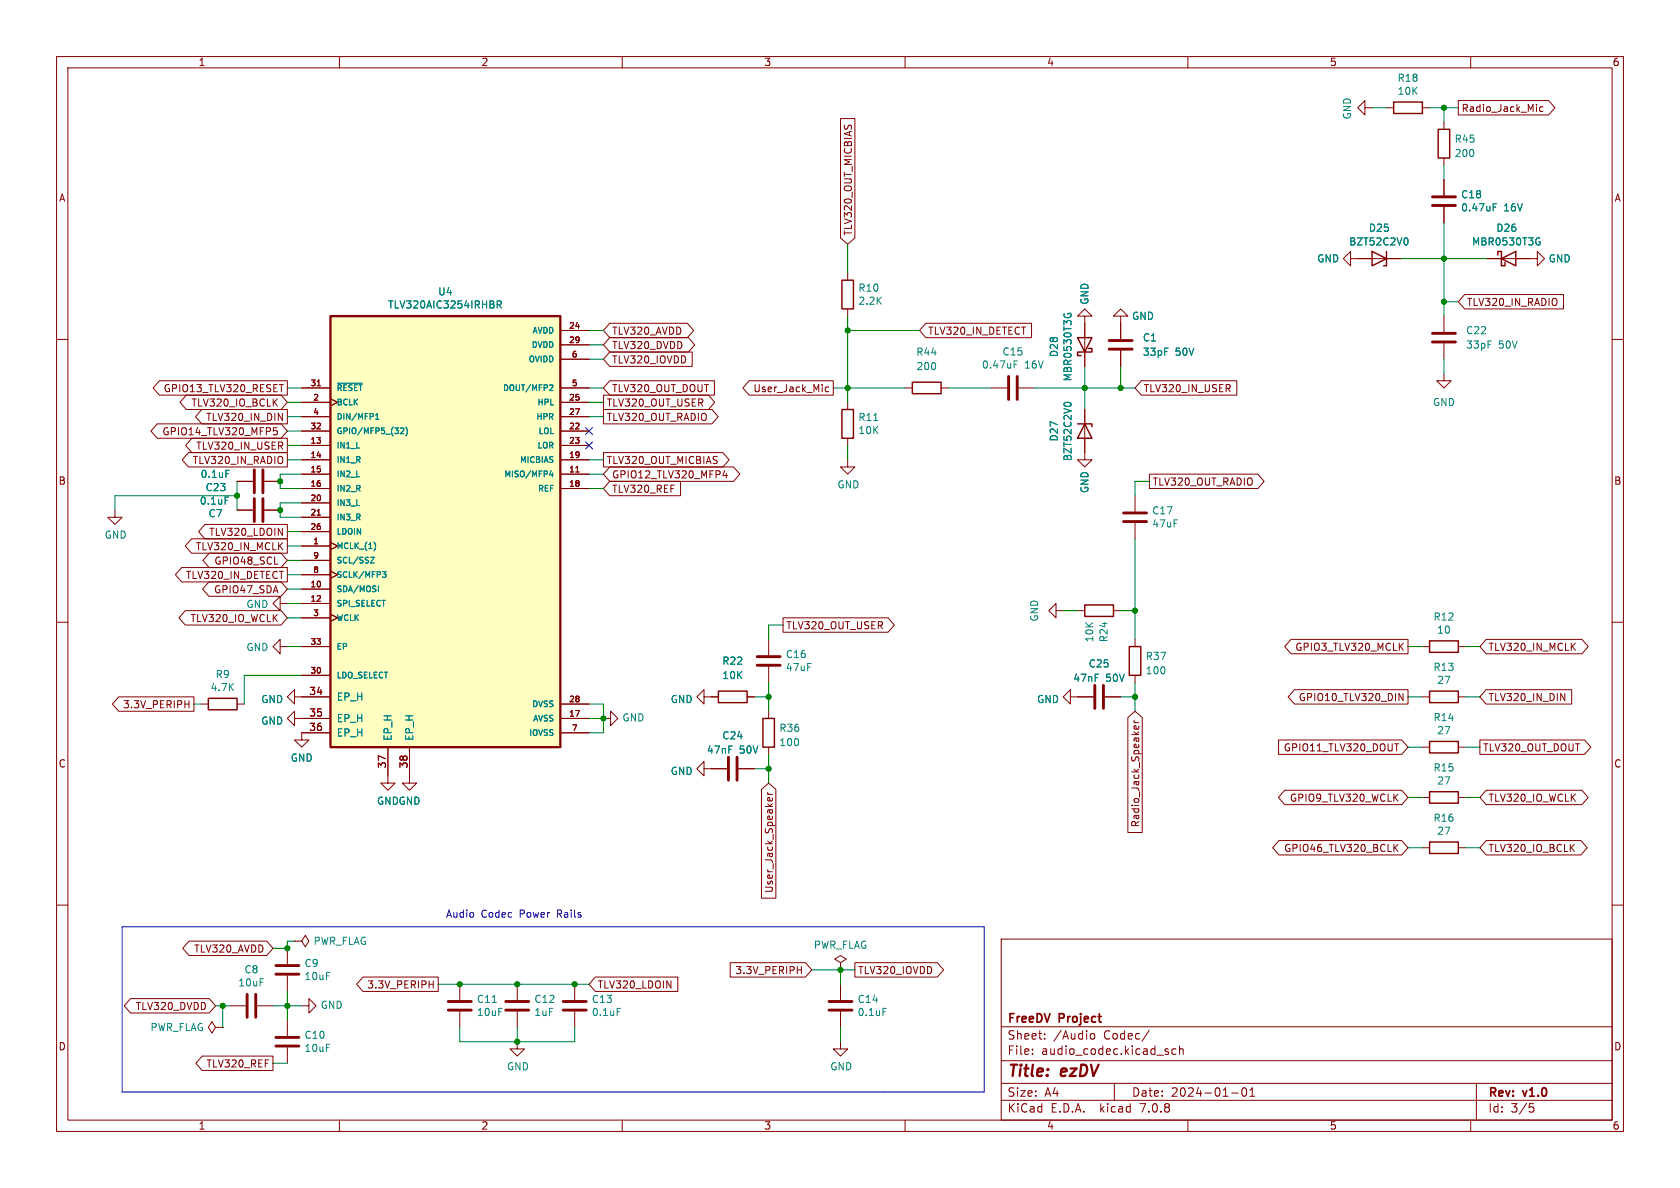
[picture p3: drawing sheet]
<svg xmlns="http://www.w3.org/2000/svg" width="297mm" height="210mm" viewBox="0 0 297 210" stroke-linecap="round" stroke-linejoin="round" font-family="sans-serif">
<g fill="none" stroke="#840000" stroke-width=".18">
<path d="M10 10h277v190h-277zM12 12h273v186h-273zM60 10v2M110 10v2M160 10v2M210 10v2M241.3 19.1v-1.3l-1.3 1.3 1.3 1.2v-1.2h1.3M245.1 19.1h1.3M251.5 19.1h1.2M257.8 17.8h16l1.1 1.3-1.1 1.2h-16zM260 10v2M272.8 18.9h-.4l-.2 .2 .1 .6h.5"/>
<path d="M148.6 21h2.5v21.1l-1.2 1.1-1.3-1.1zM255.3 21.6v1.3M255.3 27.9v1.3M255.3 31.8v2.7M255.3 36.6v2.8M10 60h2M99.1 58.4h5M107.8 59.7h13.9l1.1 1.3-1.1 1.2h-13.9l-1.1-1.2zM107.8 57.1h13.7l1.1 1.3-1.1 1.3h-13.7l-1.1-1.3zM149.9 48.3v1.2M149.9 54.6v1.3M163.7 57.1h18.7v2.6h-18.7l-1.1-1.3z"/>
<path d="M191.8 55.9h1.2l-1.2-1.3-1.3 1.3h1.3v8.9M198.1 55.9h1.3l-1.3-1.3-1.3 1.3h1.3v4M238.8 45.7v-1.2l-1.3 1.2 1.3 1.3v-1.3h8.8M255.3 55.9v2.8M258.9 52.1h17.5v2.5h-17.5l-1.1-1.3zM262.9 45.7h8.9v-1.2l1.2 1.2-1.2 1.3v-1.3M285 60h2M27.8 74.9h21.9l1.1 1.3-1.1 1.3h-21.9l-1.1-1.3zM28.2 67.3h22.6v2.6h-22.6l-1.1-1.3zM32.9 69.8h16.8l1.1 1.3-1.1 1.3h-16.8l-1.1-1.3zM33.9 77.5h16.9v2.5h-16.9l-1.1-1.3zM35.7 72.4h15.1v2.5h-15.1l-1.1-1.2z"/>
<path d="M48.4 75.6h.6M48.4 76.1h.4l.2 .2-.1 .5h-.5M48.5 71.1l.5 .7M49 70.5l-.7 .7M49.2 73.1l.7 1.2v-1.2M49.4 68h.7M49.6 78.8l.4 .6M49.9 78.3v.4M53.3 78.7h5.1M53.3 71.1h5.1M53.3 76.2h5.1M53.3 73.7h5.1"/>
<path d="M53.3 68.6h5.1M56.1 68.2h.6M58.4 70.5l1.3 .6-1.3 .7M99.1 78.7h5M99.1 71.1h5M99.1 76.2h5M99.1 73.7h5M99.1 61h5M99.1 68.6h5M99.1 63.5h5M106.7 69.8h18.5l1.2 1.3-1.2 1.3h-18.5zM106.7 72.4h19.2l1.1 1.3-1.1 1.2h-19.2z"/>
<path d="M107.8 67.3h18.5v2.6h-18.5l-1.1-1.3zM107.8 62.2h14.6v2.6h-14.6l-1.1-1.3zM132.4 67.3h14.9v2.6h-14.9l-1.1-1.3zM146.5 68.5l-.4-.1-.2 .2 .1 .6h.5M149.9 71.1v1.3M149.9 77.5v1.2M160 68.6h1.3M166.4 68.6h1.2M175.3 68.6h2.8M180.1 68.6h2.8M191.8 72.4v8.9h1.2l-1.2 1.3-1.3-1.3h1.3M198.1 62v2.8"/>
<path d="M201.8 67.3h16.8v2.6h-16.8l-1.1-1.3zM217.1 68.6l.4 .7M217.4 68.1v.4M255.3 66v1.3h1.2l-1.2 1.3-1.3-1.3h1.3M255.3 60.7v2.8M20.3 90.2v1.2h1.3l-1.3 1.3-1.3-1.3h1.3M33.3 80h17.5v2.6h-17.5l-1.1-1.3zM33.9 95.2h16.9v2.6h-16.9l-1.1-1.3zM36.2 92.7h14.6v2.6h-14.6l-1.1-1.3zM37 97.8h12.7l1.1 1.3-1.1 1.2h-12.7l-1.1-1.2zM41.9 85.1h2.8M41.9 90.2h2.8"/>
<path d="M46.7 85.1h2.8M46.7 90.2h2.8M49.4 96.5l.6 .7M50 95.9l-.7 .7M53.3 96.5h5.1M53.3 83.8h5.1M53.3 81.3h5.1M53.3 86.4h5.1M53.3 88.9h5.1M53.3 91.4h5.1M53.3 94h5.1M53.3 99.1h5.1"/>
<path d="M56.1 91.1h.6M58.4 95.9l1.3 .6-1.3 .7M99.1 83.8h5M99.1 81.3h5M99.1 86.4h5M101.8 83.4h.6M106.7 80h21.1l1.1 1.3-1.1 1.3h-21.1zM107.8 85.1h12.5v2.5h-12.5l-1.1-1.2zM107.8 82.5h21.9l1.1 1.3-1.1 1.3h-21.9l-1.1-1.3zM128.1 83.2l-.3 .9h.8M128.4 83.6v.9M149.9 81.3v1.3h1.2l-1.2 1.2-1.3-1.2h1.3"/>
<path d="M200.7 87.6v2.8M200.7 92.5v2.8M203.2 83.8h19.2l1.1 1.3-1.1 1.3h-19.2zM10 110h2M32.1 100.3h18.7v2.6h-18.7l-1.1-1.3zM32.8 107.9h16.9l1.1 1.3-1.1 1.3h-16.9l-1.2-1.3zM36.9 102.9h12.8l1.1 1.2-1.1 1.3h-12.8l-1.1-1.3zM49.5 106.7v-1.3l-1.2 1.3 1.2 1.3v-1.3h1.3M49.5 114.3v-1.3l-1.2 1.3 1.2 1.3v-1.3h1.3M53.3 114.3h5.1M53.3 104.1h5.1M53.3 106.7h5.1"/>
<path d="M53.3 109.2h5.1M53.3 119.4h5.1M53.3 101.6h5.1M58.4 108.6l1.3 .6-1.3 .7M58.4 101l1.3 .6-1.3 .6M135.9 113v2.8M135.9 117.9v2.8M138.4 109.2h18.6l1.1 1.3-1.1 1.3h-18.6zM186.7 108v-1.3l-1.3 1.3 1.3 1.2v-1.2h1.3M190.5 108h1.3M196.8 108h1.3M200.7 113v1.3"/>
<path d="M200.7 119.4v1.3M228.2 113h20.7v2.6h-20.7l-1.1-1.3zM247.6 114.2l.5 .8M248.1 113.7l-.7 .7M251.5 114.3h1.2M257.8 114.3h1.3M262.7 113h17l1.1 1.3-1.1 1.3h-17l-1.1-1.3zM278 114.2l.5 .8M278.5 113.7l-.7 .7M285 110h2M21 123.2h13.3v2.5h-13.3l-1.1-1.2zM32.7 124.5h.7"/>
<path d="M33.4 123.9v1.2M35.6 124.5h1.2M41.9 124.5h1.3M52.1 123.2v-1.3l-1.3 1.3 1.3 1.3v-1.3h6.3M52.1 127v-1.3l-1.3 1.3 1.3 1.3v-1.3h6.3M58.4 129.5h-5.1v1.3h1.3l-1.3 1.3-1.2-1.3h1.2M68.6 132.1v6.3h1.2l-1.2 1.3-1.3-1.3h1.3M72.4 132.1v6.3h1.3l-1.3 1.3-1.3-1.3h1.3M99.1 124.5h5M99.1 127h5M99.1 129.5h5M106.7 127h1.2v-1.3l1.3 1.3-1.3 1.3v-1.3"/>
<path d="M124.5 135.9v-1.3l-1.3 1.3 1.3 1.3v-1.3h4M124.5 123.2v-1.3l-1.3 1.3 1.3 1.3v-1.3h2.5M130.6 135.9h2.7M132.1 123.2h1.2M134.6 139.5l1.3-1.1 1.3 1.1v19.3h-2.6zM135.9 125.7v1.3M135.9 132.1v1.3M189.2 123.2v-1.3l-1.2 1.3 1.2 1.3v-1.3h4.1M195.3 123.2h2.8M199.4 126.8l1.3-1.1 1.2 1.1v20.4h-2.5zM200.5 127.4l.2 .3M200.5 127.7h.8"/>
<path d="M201.3 128.3v.4l-.2 .2-.6-.1v-.5h.3l.1 .6M226 130.8h21.8l1.1 1.3-1.1 1.3h-21.8zM227.1 139.7h20.7l1.1 1.3-1.1 1.2h-20.7l-1.1-1.2zM228.8 121.9h20.1v2.6h-20.1l-1.1-1.3zM246.5 131.5h.8M247.3 122.6l.7 1.3v-1.3M251.5 123.2h1.2M251.5 132.1h1.2M257.8 123.2h1.3M257.8 132.1h1.3M261.6 130.8h18.5l1.1 1.3-1.1 1.3h-18.5zM262.7 121.9h15.2v2.6h-15.2l-1.1-1.3z"/>
<path d="M262.7 139.7h17l1.1 1.3-1.1 1.2h-17l-1.1-1.2zM275.9 122.6l.7 1.3v-1.3M10 160h2M135.7 140.1l.3 .3M135.7 140.4h.9M135.8 141.5l-.1-.3 .3-.2 .1 .6M136.5 141v.5M226.1 148.6h21.7l1.1 1.3-1.1 1.2h-21.7l-1.1-1.2zM246.6 149.8l.5 .7M247.1 149.3l-.7 .7M251.5 141h1.2M251.5 149.9h1.2"/>
<path d="M257.8 141h1.3M257.8 149.9h1.3M262.7 148.6h16.8l1.1 1.3-1.1 1.2h-16.8l-1.1-1.2zM277.8 149.8l.5 .7M278.3 149.3l-.7 .7M285 160h2M23.1 176.5h13.9l1.1 1.3-1.1 1.3h-13.9l-1.1-1.3zM33.4 166.4h13.7l1.2 1.2-1.2 1.3h-13.7l-1.1-1.3zM40.6 177.8h2.8M45.5 177.8h2.8M50.8 167.6v2.8M50.8 172.5v2.8"/>
<path d="M52.1 166.4h1.2l.7-1 .6 1-.6 1-.7-1M52.1 166.4h.1M53.3 177.8h1.3v-1.3l1.3 1.3-1.3 1.3v-1.3M64.2 172.7h13.3v2.6h-13.3l-1.1-1.3zM75.9 174h.7M76.6 173.4v1.3M81.3 174v2.8M81.3 178.8v2.8M91.4 174v2.8M91.4 178.8v2.8M101.6 174v2.8M101.6 178.8v2.8"/>
<path d="M105.3 172.7h14.5v2.6h-14.5l-1.2-1.3zM129.1 170.2h13.3l1.1 1.3-1.1 1.2h-13.3zM141 171.5h.7M141.7 170.9v1.2M148.6 170.2l1-.7-1-.6-1 .6 1 .7v1.3M148.6 171.5h.1M148.6 174v2.8M148.6 178.8v2.8M151.1 170.2h14.6l1.1 1.3-1.1 1.2h-14.6zM177 166h108v32h-108zM35.7 186.7h12.6v2.5h-12.6l-1.1-1.2zM38.1 181.6l-.6-1-.7 1 .7 1 .6-1h1.3"/>
<path d="M39.4 181.6h.1M50.8 180.3v2.8M50.8 185.2v2.8M60 198v2M91.4 184.2v1.2h1.3l-1.3 1.3-1.2-1.3h1.2M110 198v2M148.6 184.2v1.2h1.3l-1.3 1.3-1.3-1.3h1.3M160 198v2M177 194.5h108M177 191.5h108M177 187.5h108M177 181.5h108"/>
<path d="M182.5 186.3v.1M182.5 185.5v.1M184.7 183.6v.1M184.7 182.8v.1M192.7 183l.3-.3 .4 .1 .1 .2v.4l-.1 .2-.4 .1-.3-.3M197 191.5v3M203.2 182.1l-1.3 2M206.4 185.9l.2 .2-.2 .3M206.4 185.4l.1 .1M207.9 185.5l-.4-.1-.3 .3v.4l.1 .2h.6M208.5 185.5l.2-.1 .4 .1 .1 .9M208.5 184.9v1.5"/>
<path d="M210 198v2M217.7 193.2h1.2M219.7 192.4l.2-.1a.81 .81 0 0 1 .6 .6 .81 .81 0 0 1-.3 .8l-.2 .1a.81 .81 0 0 1-.3-1.4zM221 193.8h.8M221 192.7l.4-.4v1.5M260 198v2M261 191.5v6.5M270.4 195.1h.7M270.5 195.7h.4l.3 .3-.2 .5-.5 .1"/>
</g>
<g fill="none" stroke="#840000" stroke-width=".25">
<path d="M246.4 18h5.1v2.1h-5.1zM254.3 22.9h2v5h-2zM148.8 49.5h2.1v5.1h-2.1zM190.5 59.7h2.5l-1.2 2.5zM242.6 44.5l2.5 1.2-2.5 1.3zM245.1 44.5v2.5h-.5M264.8 45.1v-.6h.6v2.5h.7v-.6M265.4 45.7l2.6-1.2v2.5zM148.8 72.4h2.1v5.1h-2.1zM161.3 67.6h5.1v2h-5.1zM190.5 74.9h2.5v.5M191.8 74.9l1.2 2.6h-2.5z"/>
<path d="M192.4 61.6h.6v.6h-2.5v.7h.6M191.8 106.9h5v2.1h-5zM199.6 114.3h2.1v5.1h-2.1zM252.7 113.3h5.1v2h-5.1zM36.8 123.4h5.1v2.1h-5.1zM127 122.2h5.1v2h-5.1zM134.9 127h2v5.1h-2zM252.7 122.2h5.1v2h-5.1zM252.7 140h5.1v2h-5.1zM252.7 131.1h5.1v2h-5.1zM252.7 148.8h5.1v2.1h-5.1z"/>
</g>
<g fill="none" stroke="#008484" stroke-width=".18">
<path d="M264 36.6h.4M264 36h.6M87.9 53.8h.6l.1-.2v-.3l-.7-.1v1.3M88.2 53.8l.4 .7M188.1 55.4v.3M188.8 55.6v-.2h.4l.2 .3M248.6 42a.79 .79 0 0 1 0 1.3M271.9 42l.3 .1M272 42.8h.3v.4l-.4 .1M59.6 67.7h4.4M66.4 74.1h.6M66.4 73.4l.3-.3v1"/>
<path d="M70.8 75.7l.4-.1 .2 .3-.6 .8h.6M71.7 75.5a1.16 1.16 0 0 1 0 1.5M97.3 68l.4 .1 .1 .2-.7 .7h.7M154.5 74.3h.7M179.3 64.4h.4M179.3 63.8h.6M188.1 71.4a.79 .79 0 0 1 1.3 0M39.8 87.9h.6M39.9 83.1h.6M65.5 98.5h.7l-.7 1h.7M66.3 96l.1 .5-.1 .7M97.4 83.2l-.2 .7h.6"/>
<path d="M97.7 83.6v.7M66.9 103.6v1M67.6 101h.6l-.3 .4 .3 .1v.5h-.5M87 177.2h.8M109.1 178.3h.6M156.1 178.3h.6"/>
</g>
<g fill="none" stroke="#840000" stroke-width=".51">
<path d="M253.2 36.3h4.1M253.2 34.8h4.1M253.2 58.9h4.1M178.3 66.5v4.1M179.8 66.5v4.1M196.1 61.7h4.1M196.1 60.2h4.1M253.2 60.5h4.1M45 83.1v4M45 88.1v4.1M46.5 83.1v4M46.5 88.1v4.1"/>
<path d="M198.6 92.2h4.1M198.6 90.7h4.1M133.9 117.6h4M133.9 116.1h4M128.8 133.9v4M130.3 133.9v4M193.5 121.2v4M195.1 121.2v4M43.7 175.8v4M45.2 175.8v4M48.8 172.2h4M48.8 170.7h4"/>
<path d="M79.2 178.6h4.1M79.2 177h4.1M89.4 178.6h4.1M89.4 177h4.1M99.6 178.6h4M99.6 177h4M146.6 178.6h4M146.6 177h4M48.8 184.9h4M48.8 183.4h4"/>
</g>
<path d="M58.4 55.9h40.7v76.2h-40.7z" fill="#ffffc2" stroke="#ffffc2" stroke-width=".18"/>
<path d="M58.4 55.9h40.7v76.2h-40.7z" fill="none" stroke="#840000" stroke-width=".41"/>
<path d="M21.6 163.8h152.4v29.2h-152.4z" fill="none" stroke="#0000c2" stroke-width=".18"/>
<g fill="none" stroke="#008400" stroke-width=".18">
<path d="M242.6 19.1h2.5M252.7 19.1h5.1M255.3 19.1v2.5M255.3 29.2v2.6M255.3 39.4v16.5M104.1 58.4h2.6M149.9 43.2v5.1M149.9 55.9v15.2M149.9 58.4h12.7M247.6 45.7h15.3M255.3 53.3h2.5M50.8 73.7h2.5"/>
<path d="M50.8 78.7h2.5M50.8 68.6h2.5M50.8 76.2h2.5M50.8 71.1h2.5M104.1 73.7h2.6M104.1 68.6h2.6M104.1 71.1h2.6M104.1 61h2.6M104.1 63.5h2.6M147.3 68.6h12.7M149.9 78.7v2.6M167.6 68.6h7.7"/>
<path d="M182.9 68.6h17.8M191.8 64.8v7.6M198.1 64.8v3.8M255.3 63.5v2.5M41.9 87.6h-21.6v2.6M41.9 85.1v5.1M50.8 81.3h2.5M50.8 99.1h2.5M50.8 94h2.5M50.8 96.5h2.5M53.3 83.8h-3.8v2.6h3.8M53.3 88.9h-3.8v2.5h3.8"/>
<path d="M104.1 81.3h2.6M104.1 83.8h2.6M104.1 86.4h2.6M200.7 95.3v17.7M203.2 85.1h-2.5v2.5M50.8 114.3h2.5M50.8 106.7h2.5M50.8 101.6h2.5M50.8 109.2h2.5M50.8 104.1h2.5M53.3 119.4h-10.1v5.1M138.4 110.5h-2.5v2.5"/>
<path d="M188 108h2.5M198.1 108h2.6M248.9 114.3h2.6M259.1 114.3h2.5M34.3 124.5h1.3M104.1 124.5h2.6v5h-2.6M104.1 127h2.6M133.3 123.2h2.6M133.3 135.9h2.6M135.9 120.7v5M135.9 133.4v5M198.1 123.2h2.6"/>
<path d="M200.7 120.7v5M248.9 123.2h2.6M248.9 132.1h2.6M259.1 123.2h2.5M259.1 132.1h2.5M248.9 149.9h2.6M248.9 141h2.6M259.1 149.9h2.5M259.1 141h2.5M38.1 177.8h2.5M39.4 177.8v3.8M48.3 177.8h5"/>
<path d="M50.8 175.3v5M52.1 166.4h-1.3v1.2h-2.5M77.5 174h26.6M143.5 171.5h7.6M148.6 171.5v2.5M48.3 188h2.5M81.3 181.6v2.6h20.3v-2.6M91.4 181.6v2.6M148.6 181.6v2.6"/>
</g>
<path d="M103.5 78.1l1.2 1.2M103.5 75.6l1.2 1.2M104.7 78.1l-1.2 1.2M104.7 75.6l-1.2 1.2" fill="none" stroke="#000084" stroke-width=".18"/>
<g fill="#008400" stroke="#008400" stroke-width=".18">
<circle cx="148.6" cy="171.5" r=".46"/>
<circle cx="91.4" cy="184.2" r=".46"/>
<circle cx="135.9" cy="135.9" r=".46"/>
<circle cx="135.9" cy="123.2" r=".46"/>
<circle cx="106.7" cy="127" r=".46"/>
<circle cx="101.6" cy="174" r=".46"/>
<circle cx="149.9" cy="58.4" r=".46"/>
<circle cx="255.3" cy="53.3" r=".46"/>
<circle cx="149.9" cy="68.6" r=".46"/>
<circle cx="191.8" cy="68.6" r=".46"/>
<circle cx="255.3" cy="19.1" r=".46"/>
<circle cx="255.3" cy="45.7" r=".46"/>
<circle cx="49.5" cy="90.2" r=".46"/>
<circle cx="49.5" cy="85.1" r=".46"/>
<circle cx="50.8" cy="177.8" r=".46"/>
<circle cx="39.4" cy="177.8" r=".46"/>
<circle cx="91.4" cy="174" r=".46"/>
<circle cx="81.3" cy="174" r=".46"/>
<circle cx="50.8" cy="167.6" r=".46"/>
<circle cx="41.9" cy="87.6" r=".46"/>
<circle cx="200.7" cy="123.2" r=".46"/>
<circle cx="200.7" cy="108" r=".46"/>
<circle cx="198.1" cy="68.6" r=".46"/>
</g>
<g font-size="2.8" fill="#840000">
<text x="178" y="190.9">Title:</text>
<text x="187.7" y="190.9">ezDV</text>
</g>
<g font-size="2.1" fill="#840000">
<text x="178" y="184">Sheet:</text>
<text x="178" y="181.2">FreeDV</text>
<text x="186.2" y="184">/Audio</text>
<text x="187.3" y="181.2">Project</text>
<text x="195.2" y="184">Codec/</text>
<text x="178" y="186.7">File:</text>
<text x="184.1" y="186.7">audio_codec.kicad_sch</text>
<text x="178" y="196.9">KiCad</text>
<text x="178" y="194.1">Size:</text>
<text x="184.7" y="194.1">A4</text>
<text x="185.7" y="196.9">E.D.A.</text>
<text x="194.6" y="196.9">kicad</text>
<text x="200" y="194.1">Date:</text>
<text x="201.8" y="196.9">7.0.8</text>
<text x="207" y="194.1">2024-01-01</text>
<text x="263" y="194.3">Rev:</text>
<text x="263" y="196.9">Id:</text>
<text x="267.1" y="196.9">3/5</text>
<text x="269.4" y="194.3">v1.0</text>
</g>
<g font-size="1.8" fill="#840000">
<text x="35" y="11.9">1</text>
<text x="85" y="11.9">2</text>
<text x="135" y="11.9">3</text>
<text x="185" y="11.9">4</text>
<text x="235" y="11.9">5</text>
<text x="285" y="11.9">6</text>
<text x="258.3" y="20">Radio_Jack_Mic</text>
<text x="10.3" y="35.9">A</text>
<text x="285.3" y="35.9">A</text>
<text x="150.8" y="41.8" transform="rotate(-90 150.8 41.8)">TLV320_OUT_MICBIAS</text>
<text x="108.1" y="59.4">TLV320_AVDD</text>
<text x="164" y="59.4">TLV320_IN_DETECT</text>
<text x="259.2" y="54.3">TLV320_IN_RADIO</text>
<text x="108.1" y="61.9">TLV320_DVDD</text>
<text x="108.1" y="64.5">TLV320_IOVDD</text>
<text x="28.8" y="69.5">GPIO13_TLV320_RESET</text>
<text x="108.1" y="69.5">TLV320_OUT_DOUT</text>
<text x="133.1" y="69.5">User_Jack_Mic</text>
<text x="202.1" y="69.5">TLV320_IN_USER</text>
<text x="28.6" y="77.2">GPIO14_TLV320_MFP5</text>
<text x="33.7" y="72.1">TLV320_IO_BCLK</text>
<text x="36.3" y="74.6">TLV320_IN_DIN</text>
<text x="107.2" y="72.1">TLV320_OUT_USER</text>
<text x="107.2" y="74.6">TLV320_OUT_RADIO</text>
<text x="34" y="82.2">TLV320_IN_RADIO</text>
<text x="34.6" y="79.7">TLV320_IN_USER</text>
<text x="107.2" y="82.2">TLV320_OUT_MICBIAS</text>
<text x="10.3" y="85.9">B</text>
<text x="108.1" y="87.3">TLV320_REF</text>
<text x="108.1" y="84.8">GPIO12_TLV320_MFP4</text>
<text x="203.7" y="86">TLV320_OUT_RADIO</text>
<text x="285.3" y="85.9">B</text>
<text x="36.9" y="94.9">TLV320_LDOIN</text>
<text x="34.5" y="97.5">TLV320_IN_MCLK</text>
<text x="37.8" y="100">GPIO48_SCL</text>
<text x="32.8" y="102.6">TLV320_IN_DETECT</text>
<text x="37.7" y="105.1">GPIO47_SDA</text>
<text x="33.6" y="110.2">TLV320_IO_WCLK</text>
<text x="138.9" y="111.4">TLV320_OUT_USER</text>
<text x="228.9" y="115.3">GPIO3_TLV320_MCLK</text>
<text x="263.1" y="115.3">TLV320_IN_MCLK</text>
<text x="21.6" y="125.4">3.3V_PERIPH</text>
<text x="54.6" y="122.9">34</text>
<text x="229.5" y="124.1">GPIO10_TLV320_DIN</text>
<text x="263.1" y="124.1">TLV320_IN_DIN</text>
<text x="54.6" y="126.7">35</text>
<text x="54.6" y="129.3">36</text>
<text x="10.3" y="135.9">C</text>
<text x="68.3" y="135.9" transform="rotate(-90 68.3 135.9)">37</text>
<text x="72.1" y="135.9" transform="rotate(-90 72.1 135.9)">38</text>
<text x="226.8" y="133">GPIO11_TLV320_DOUT</text>
<text x="262.1" y="133">TLV320_OUT_DOUT</text>
<text x="285.3" y="135.9">C</text>
<text x="227.9" y="141.9">GPIO9_TLV320_WCLK</text>
<text x="263.1" y="141.9">TLV320_IO_WCLK</text>
<text x="201.6" y="146.4" transform="rotate(-90 201.6 146.4)">Radio_Jack_Speaker</text>
<text x="226.9" y="150.8">GPIO46_TLV320_BCLK</text>
<text x="263.1" y="150.8">TLV320_IO_BCLK</text>
<text x="136.8" y="158" transform="rotate(-90 136.8 158)">User_Jack_Speaker</text>
<text x="34.2" y="168.6">TLV320_AVDD</text>
<text x="129.9" y="172.4">3.3V_PERIPH</text>
<text x="151.6" y="172.4">TLV320_IOVDD</text>
<text x="23.9" y="178.8">TLV320_DVDD</text>
<text x="64.8" y="174.9">3.3V_PERIPH</text>
<text x="105.6" y="174.9">TLV320_LDOIN</text>
<text x="10.3" y="185.9">D</text>
<text x="285.3" y="185.9">D</text>
<text x="36.4" y="188.9">TLV320_REF</text>
<text x="35" y="199.9">1</text>
<text x="85" y="199.9">2</text>
<text x="135" y="199.9">3</text>
<text x="185" y="199.9">4</text>
<text x="235" y="199.9">5</text>
<text x="285" y="199.9">6</text>
</g>
<g font-size="1.8" fill="#008484">
<text x="247" y="14.7">R18</text>
<text x="247" y="17">10K</text>
<text x="239" y="21.2" transform="rotate(-90 239 21.2)">GND</text>
<text x="257.1" y="25.4">R45</text>
<text x="257.1" y="28">200</text>
<text x="258.2" y="35.3">C18</text>
<text x="241.9" y="41.2">D25</text>
<text x="258.2" y="37.6">0.47uF</text>
<text x="264.4" y="41.2">D26</text>
<text x="265.8" y="37.6">16V</text>
<text x="232.8" y="46.6">GND</text>
<text x="238.4" y="43.6">BZT52C2V0</text>
<text x="260.1" y="43.6">MBR0530T3G</text>
<text x="273.7" y="46.6">GND</text>
<text x="77.4" y="52.4">U4</text>
<text x="151.6" y="51.8">R10</text>
<text x="192.6" y="54" transform="rotate(-90 192.6 54)">GND</text>
<text x="68.5" y="54.7">TLV320AIC3254IRHBR</text>
<text x="151.6" y="54.1">2.2K</text>
<text x="200" y="56.7">GND</text>
<text x="259.1" y="59.3">C22</text>
<text x="161.9" y="63.1">R44</text>
<text x="161.9" y="65.6">200</text>
<text x="173.5" y="65.4">0.47uF</text>
<text x="177.1" y="63">C15</text>
<text x="181.1" y="65.4">16V</text>
<text x="187.2" y="63.2" transform="rotate(-90 187.2 63.2)">D28</text>
<text x="201.9" y="60.6">C1</text>
<text x="201.9" y="63.1">33pF</text>
<text x="207.8" y="63.1">50V</text>
<text x="259.1" y="61.8">33pF</text>
<text x="264.9" y="61.8">50V</text>
<text x="189.6" y="67.5" transform="rotate(-90 189.6 67.5)">MBR0530T3G</text>
<text x="253.2" y="72">GND</text>
<text x="151.6" y="74.6">R11</text>
<text x="151.6" y="76.9">10K</text>
<text x="187.2" y="78.1" transform="rotate(-90 187.2 78.1)">D27</text>
<text x="189.6" y="81.6" transform="rotate(-90 189.6 81.6)">BZT52C2V0</text>
<text x="35.2" y="89.4">0.1uF</text>
<text x="35.4" y="84.7">0.1uF</text>
<text x="36.2" y="87">C23</text>
<text x="148" y="86.5">GND</text>
<text x="192.6" y="87.3" transform="rotate(-90 192.6 87.3)">GND</text>
<text x="18.4" y="95.4">GND</text>
<text x="36.8" y="91.6">C7</text>
<text x="203.6" y="91.1">C17</text>
<text x="203.6" y="93.4">47uF</text>
<text x="43.5" y="107.7">GND</text>
<text x="183.7" y="110" transform="rotate(-90 183.7 110)">GND</text>
<text x="193.5" y="113.6" transform="rotate(-90 193.5 113.6)">10K</text>
<text x="196" y="113.6" transform="rotate(-90 196 113.6)">R24</text>
<text x="253.3" y="109.9">R12</text>
<text x="254" y="112.2">10</text>
<text x="43.5" y="115.3">GND</text>
<text x="127.6" y="117.7">R22</text>
<text x="138.8" y="116.5">C16</text>
<text x="138.8" y="118.8">47uF</text>
<text x="192.4" y="118.2">C25</text>
<text x="202.4" y="119.4">100</text>
<text x="202.4" y="116.9">R37</text>
<text x="253.3" y="118.8">R13</text>
<text x="37.1" y="122.4">4.7K</text>
<text x="38" y="120.1">R9</text>
<text x="46.1" y="124.5">GND</text>
<text x="59.4" y="124.1">EP_H</text>
<text x="118.5" y="124.5">GND</text>
<text x="127.6" y="120.2">10K</text>
<text x="183.2" y="124.5">GND</text>
<text x="189.6" y="120.7">47nF</text>
<text x="195.5" y="120.7">50V</text>
<text x="254" y="121.1">27</text>
<text x="46.1" y="128.3">GND</text>
<text x="59.4" y="127.9">EP_H</text>
<text x="59.4" y="130.4">EP_H</text>
<text x="69.4" y="131.1" transform="rotate(-90 69.4 131.1)">EP_H</text>
<text x="73.3" y="131.1" transform="rotate(-90 73.3 131.1)">EP_H</text>
<text x="109.9" y="127.7">GND</text>
<text x="127.6" y="130.9">C24</text>
<text x="137.7" y="129.6">R36</text>
<text x="253.3" y="127.7">R14</text>
<text x="254" y="130">27</text>
<text x="51.3" y="134.8">GND</text>
<text x="118.5" y="137.2">GND</text>
<text x="124.9" y="133.4">47nF</text>
<text x="130.7" y="133.4">50V</text>
<text x="137.7" y="132.1">100</text>
<text x="253.3" y="136.6">R15</text>
<text x="66.5" y="142.5">GNDGND</text>
<text x="254" y="138.9">27</text>
<text x="253.3" y="145.5">R16</text>
<text x="254" y="147.8">27</text>
<text x="55.3" y="167.2">PWR_FLAG</text>
<text x="143.8" y="167.9">PWR_FLAG</text>
<text x="43.1" y="172.3">C8</text>
<text x="53.7" y="171.1">C9</text>
<text x="53.7" y="173.5">10uF</text>
<text x="42" y="174.6">10uF</text>
<text x="56.6" y="178.5">GND</text>
<text x="84.2" y="177.5">C11</text>
<text x="84.2" y="179.8">10uF</text>
<text x="94.4" y="179.8">1uF</text>
<text x="94.4" y="177.5">C12</text>
<text x="104.5" y="177.5">C13</text>
<text x="104.5" y="179.8">0.1uF</text>
<text x="151.5" y="177.5">C14</text>
<text x="151.5" y="179.8">0.1uF</text>
<text x="26.5" y="182.5">PWR_FLAG</text>
<text x="53.7" y="183.8">C10</text>
<text x="53.7" y="186.2">10uF</text>
<text x="89.5" y="189.4">GND</text>
<text x="146.7" y="189.4">GND</text>
</g>
<g font-size="1.8" fill="#0000c2">
<text x="78.7" y="162.3">Audio</text>
<text x="85.1" y="162.3">Codec</text>
<text x="92" y="162.3">Power</text>
<text x="98.8" y="162.3">Rails</text>
</g>
<g font-size="1.4" fill="#008484">
<text x="94" y="59.2">AVDD</text>
<text x="93.3" y="64.2">OVIDD</text>
<text x="93.9" y="61.7">DVDD</text>
<text x="59.4" y="71.9">BCLK</text>
<text x="59.4" y="69.3">~{RESET}</text>
<text x="88.8" y="69.3">DOUT/MFP2</text>
<text x="94.9" y="71.9">HPL</text>
<text x="59.4" y="76.9">GPIO/MFP5_(32)</text>
<text x="59.4" y="74.4">DIN/MFP1</text>
<text x="94.7" y="74.4">HPR</text>
<text x="95.1" y="76.9">LOL</text>
<text x="59.4" y="79.5">IN1_L</text>
<text x="59.4" y="82">IN1_R</text>
<text x="91.8" y="82">MICBIAS</text>
<text x="94.9" y="79.5">LOR</text>
<text x="59.4" y="84.6">IN2_L</text>
<text x="59.4" y="87.1">IN2_R</text>
<text x="59.4" y="89.6">IN3_L</text>
<text x="89" y="84.6">MISO/MFP4</text>
<text x="95" y="87.1">REF</text>
<text x="59.4" y="92.2">IN3_R</text>
<text x="59.4" y="94.7">LDOIN</text>
<text x="59.4" y="97.3">MCLK_(1)</text>
<text x="59.4" y="99.8">SCL/SSZ</text>
<text x="59.4" y="104.9">SDA/MOSI</text>
<text x="59.4" y="107.4">SPI_SELECT</text>
<text x="59.4" y="102.3">SCLK/MFP3</text>
<text x="59.4" y="110">WCLK</text>
<text x="59.4" y="115">EP</text>
<text x="59.4" y="120.1">LDO_SELECT</text>
<text x="94" y="125.2">DVSS</text>
<text x="93.4" y="130.3">IOVSS</text>
<text x="94.1" y="127.7">AVSS</text>
</g>
<g font-size="1.4" fill="#840000">
<text x="100.5" y="58.2">24</text>
<text x="100.5" y="60.7">29</text>
<text x="101" y="63.2">6</text>
<text x="54.8" y="68.3">31</text>
<text x="55.3" y="70.9">2</text>
<text x="100.5" y="70.9">25</text>
<text x="101" y="68.3">5</text>
<text x="54.8" y="75.9">32</text>
<text x="55.3" y="73.4">4</text>
<text x="100.5" y="75.9">22</text>
<text x="100.5" y="73.4">27</text>
<text x="54.8" y="78.5">13</text>
<text x="54.8" y="81">14</text>
<text x="54.8" y="83.6">15</text>
<text x="100.5" y="83.6">11</text>
<text x="100.5" y="81">19</text>
<text x="100.5" y="78.5">23</text>
<text x="54.8" y="86.1">16</text>
<text x="54.8" y="88.6">20</text>
<text x="100.5" y="86.1">18</text>
<text x="54.8" y="91.2">21</text>
<text x="54.8" y="93.7">26</text>
<text x="55.3" y="96.3">1</text>
<text x="55.3" y="101.3">8</text>
<text x="55.3" y="98.8">9</text>
<text x="54.8" y="103.9">10</text>
<text x="54.8" y="106.4">12</text>
<text x="55.3" y="109">3</text>
<text x="54.8" y="119.1">30</text>
<text x="54.8" y="114">33</text>
<text x="100.5" y="124.2">28</text>
<text x="100.5" y="126.7">17</text>
<text x="101" y="129.3">7</text>
</g>
</svg>
